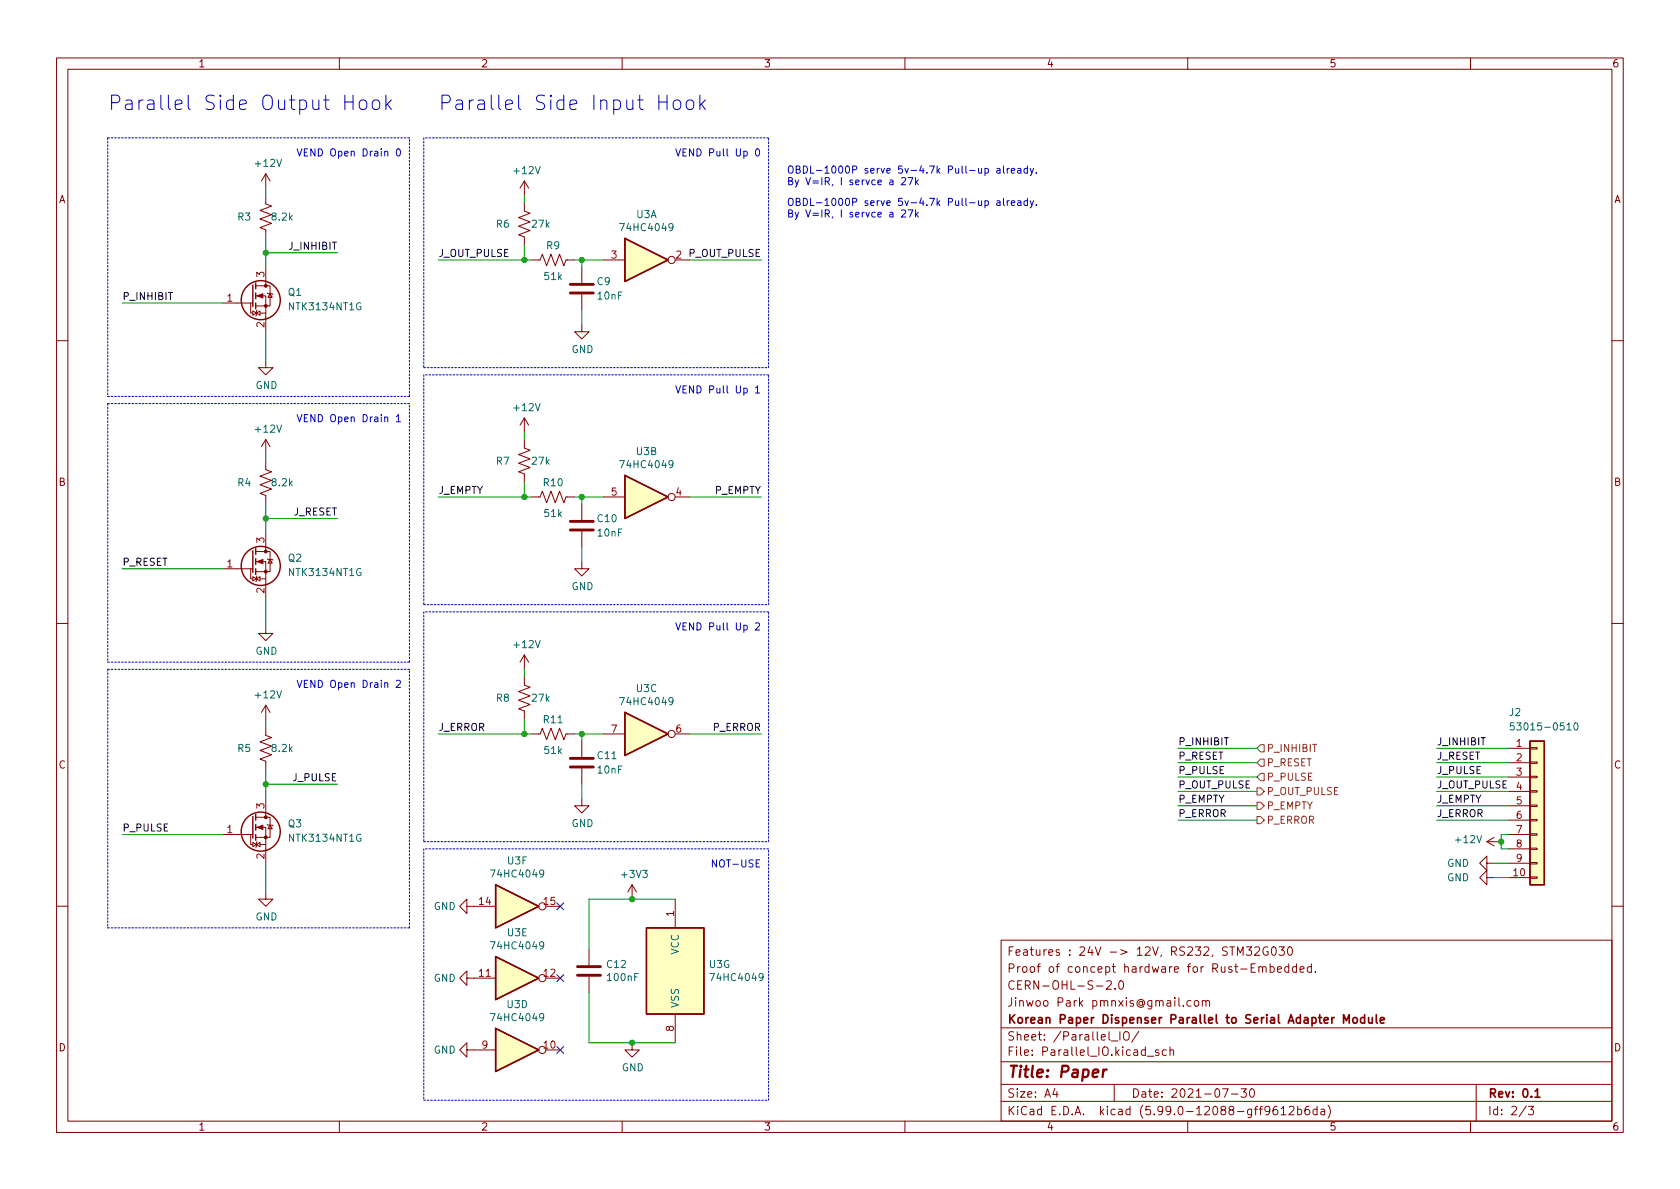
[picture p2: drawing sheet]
<svg xmlns="http://www.w3.org/2000/svg" width="297mm" height="210mm" viewBox="0 0 297 210" stroke-linecap="round" stroke-linejoin="round" font-family="sans-serif">
<g fill="none" stroke="#840000" stroke-width=".18">
<path d="M10 10.2h277v190.1h-277zM12 12.2h273v186.1h-273zM60 10.2v2M110 10.2v2M160 10.2v2M210 10.2v2M260 10.2v2M47 34.5v1.6l1 .3-2 .8 2 .8-2 .7 2 .8-2 .8 1 .3v1.6M47 30.7v2.6M47 30.7l-.8 1.3M47 30.7l.8 1.3M92.7 35.8v1.5l1 .4-2 .8 2 .7-2 .8 2 .8-2 .7 1 .4v1.5"/>
<path d="M92.7 32v2.5M92.7 32l-.8 1.3M92.7 32l.8 1.3M39.4 53.6h5.3M44.3 53.6v1.8h.4M44.7 55l.6 .4-.6 .3zM45.2 52.3h1.8v6.4M45.2 50.5h2.6v3.6h-2.6M45.3 55.4l.7-.4v.7zM45.5 54.9l-.2 .1v.7l-.1 .2M46 55.4h1M47 47.2v3.3"/>
<path d="M47.2 51.8l.2 .1h.7l.2 .2M47.8 51.9l.3 .7h-.7zM94 46h1.5l.4-1 .7 2 .8-2 .8 2 .7-2 .8 2 .4-1h1.5M102.9 57.4v1.3h1.2l-1.2 1.2-1.3-1.2h1.3M102.9 47.2v2.8M102.9 52.1v2.8M106.7 46h3.8M119.4 46h2.5M10 60.2h2M47 63.7v1.3h1.3l-1.3 1.3-1.3-1.3h1.3M47 77.7v2.6M47 77.7l-.8 1.3"/>
<path d="M47 77.7l.8 1.3M92.7 77.7v1.5l1 .4-2 .8 2 .7-2 .8 2 .8-2 .7 1 .4v1.5M92.7 73.9l-.8 1.3M92.7 73.9v2.5M92.7 73.9l.8 1.3M285 60.2h2M45.2 99.3h1.8v6.4M45.2 97.5h2.6v3.6h-2.6M47 81.5v1.6l1 .3-2 .8 2 .8-2 .7 2 .8-2 .7 1 .4v1.5M47 94.2v3.3M47.2 98.8l.2 .1h.7l.2 .2M47.8 98.9l.3 .7h-.7z"/>
<path d="M94 87.9h1.5l.4-1 .7 2 .8-2 .8 2 .7-2 .8 2 .4-1h1.5M102.9 99.3v1.3h1.2l-1.2 1.2-1.3-1.2h1.3M102.9 89.1v2.8M102.9 94v2.8M106.7 87.9h3.8M119.4 87.9h2.5M10 110.2h2M39.4 100.6h5.3M44.3 100.6v1.8h.4M44.7 102l.6 .4-.6 .3zM45.3 102.4l.7-.4v.7zM45.5 101.8l-.2 .2v.7l-.1 .2"/>
<path d="M46 102.4h1M47 110.7v1.3h1.3l-1.3 1.3-1.3-1.3h1.3M92.7 119.6v1.6l1 .3-2 .8 2 .8-2 .7 2 .8-2 .7 1 .4v1.5M92.7 115.8v2.6M92.7 115.8l-.8 1.3M92.7 115.8l.8 1.3M285 110.2h2M47 128.5v1.5l1 .4-2 .8 2 .7-2 .8 2 .8-2 .7 1 .4v1.5M47 124.7v2.5M47 124.7l-.8 1.3M47 124.7l.8 1.3M94 129.8h1.5l.4-1 .7 2 .8-2 .8 2 .7-2 .8 2 .4-1h1.5"/>
<path d="M102.9 131.1v2.8M102.9 135.9v2.8M106.7 129.8h3.8M119.4 129.8h2.5M266.7 132.3h3.8M266.7 134.9h3.8M266.7 137.4h3.8M266.7 139.9h3.8M270.5 139.8h1.3v.3h-1.3zM270.5 137.3h1.3v.2h-1.3zM270.5 134.7h1.3v.3h-1.3zM270.5 132.2h1.3v.3h-1.3z"/>
<path d="M39.4 147.6h5.3M44.3 147.6v1.7h.4M44.7 149l.6 .3-.6 .4zM45.2 146.3h1.8v6.3M45.2 144.5h2.6v3.6h-2.6M45.3 149.3l.7-.3v.7zM45.5 148.8l-.2 .2v.7l-.1 .2M46 149.3h1M47 157.7v1.3h1.3l-1.3 1.3-1.3-1.3h1.3M47 141.2v3.3M47.2 145.8l.2 .1h.7l.2 .1M47.8 145.9l.3 .7h-.7z"/>
<path d="M102.9 141.2v1.3h1.2l-1.2 1.3-1.3-1.3h1.3M111.8 156.5l-.8 1.2M111.8 156.5v2.5M111.8 156.5l.7 1.2M119.4 159v5.1M262.9 155.2v-1.3l-1.3 1.3 1.3 1.3v-1.3h1.3M262.9 152.6v-1.2l-1.3 1.2 1.3 1.3v-1.3h1.3M262.9 148.8l1.3 .8M262.9 148.8h2.5M264.2 148.1l-1.3 .7M266.7 147.6h3.8M266.7 155.2h3.8"/>
<path d="M266.7 142.5h3.8M266.7 145h3.8M266.7 150.1h3.8M266.7 152.6h3.8M270.5 155.1h1.3v.2h-1.3zM270.5 152.5h1.3v.3h-1.3zM270.5 150h1.3v.2h-1.3zM270.5 147.4h1.3v.3h-1.3zM270.5 144.9h1.3v.3h-1.3zM270.5 142.4h1.3v.2h-1.3zM10 160.2h2M82.5 173v-1.3l-1.2 1.3 1.2 1.2v-1.2h5.1"/>
<path d="M82.5 160.3v-1.3l-1.2 1.3 1.2 1.2v-1.2h5.1M96.5 173h2.6M96.5 160.3h2.6M104.1 167.9v2.8M104.1 172.7v2.8M119.4 179.3v5.1M177 166.3h108v32h-108zM195.6 173.6l.6-.2 .2 .2 .1 .3-.9 1h.9M197.1 174.8v.1M197.9 173.6l.2-.2a.81 .81 0 0 1 .6 .7 .81 .81 0 0 1-.3 .8h-.1a.81 .81 0 0 1-.4-1.3zM209.2 177.8v.1M210.6 177l-.5-.1-.2 .3v.4l.1 .3h.6"/>
<path d="M211.3 177l.3-.1 .3 .3v.4l-.3 .3h-.3l-.2-.3v-.4zM212.6 177.1l.2-.2 .3 .1 .1 .9M212.6 176.9v1M213.2 177.1l.2-.2 .4 .1 .1 .9M218.8 168.9v-1.5l.5 1.1 .5-1.1v1.5M220.4 167.4h.9l-.5 .6 .4 .1v.7l-.2 .1h-.4l-.2-.1M221.9 167.6l.5-.2 .2 .2 .1 .3-.9 1h.9M222.6 171.1l.2-.2 .3 .1 .1 .9M222.6 170.9v1M223.2 171.1l.2-.2 .4 .1 .1 .9M224.1 167.5a.74 .74 0 0 0-.9 .5 .74 .74 0 0 0 .6 .9l.4-.1v-.5h-.3M224.6 171l.4-.1 .3 .3v.4l-.2 .3h-.5"/>
<path d="M224.6 170.4v1.5M224.9 167.6l.2-.2a.81 .81 0 0 1 .6 .7 .81 .81 0 0 1-.3 .8h-.1a.81 .81 0 0 1-.4-1.3zM225.9 171.4l.7-.1-.1-.3-.4-.1-.2 .2v.8h.6M226.1 167.4h1l-.5 .6 .4 .1v.7l-.2 .1h-.4l-.3-.1M227.8 167.6l.2-.2a.81 .81 0 0 1 .6 .7 .81 .81 0 0 1-.3 .8h-.2a.81 .81 0 0 1-.3-1.3zM227.9 171l-.5-.1-.3 .3v.4l.2 .3h.6M227.9 170.4v1.5M229.2 171l-.4-.1-.3 .3v.4l.1 .3h.6M229.2 170.4v1.5M229.9 171.4l.7-.1-.1-.3-.4-.1-.2 .2v.8h.6M231.9 171l-.5-.1-.3 .3v.4l.2 .3h.6M231.9 170.4v1.5"/>
<path d="M232.6 171.8v.1M285 160.2h2M60 198.3v2M82.5 185.7v-1.3l-1.2 1.3 1.2 1.2v-1.2h5.1M96.5 185.7h2.6M110 198.3v2M111.8 184.4v1.3h1.2l-1.2 1.2-1.3-1.2h1.3M160 198.3v2M177 194.8h108M177 191.8h108M177 187.8h108M177 181.8h108"/>
<path d="M186.5 192.5l-.4 1h1M186.9 193v1M196.5 184.1h1.1M197 191.8v3M198 182.4v1.5M198.7 182.6a.5 .5 0 0 1 .6-.2 .5 .5 0 0 1 .3 .5v.5a.5 .5 0 0 1-.5 .6 .5 .5 0 0 1-.5-.6zM201.4 182.4l-1.3 1.9M202.9 186.8h1.1M204.9 185.7l-.4-.1-.2 .2 .1 .3 .5 .1v.4h-.6M206.2 185.7l-.4-.1-.3 .3v.4l.1 .3h.6M206.9 185.8l.2-.2 .3 .1 .1 .9M206.9 185.1v1.5"/>
<path d="M210 198.3v2M216.1 192.5h1l-.6 1.5M217.7 193.5h1.2M219.4 192.5h1l-.5 .6 .4 .1v.7l-.2 .1h-.5l-.2-.1M221.1 192.7l.2-.2a.81 .81 0 0 1 .6 .7 .81 .81 0 0 1-.3 .8h-.2a.81 .81 0 0 1-.3-1.3zM224.5 196.3l-.3 .3-.4-.1-.2-.2 .2-.6 .4-.1 .2 .2a.99 .99 0 0 1-.3 1.3h-.3M225.8 195.6a.59 .59 0 0 0-.7 .7v.5l.1 .3h.4l.3-.1v-.5l-.1-.2-.4-.1-.3 .3M226.5 196.1l.4-.5v1.5M226.5 197.1h.9M227.9 195.8l.6-.2 .2 .2 .1 .3-.9 1h.9M229.4 196.2l.5-.1 .2 .3v.4l-.1 .3h-.6M229.4 195.6v1.5"/>
<path d="M231.4 195.6a.59 .59 0 0 0-.7 .7v.5l.2 .3h.4l.2-.1 .1-.5-.2-.2-.4-.1-.3 .3M232.9 196.2l-.5-.1-.3 .3v.4l.2 .3h.6M232.9 195.6v1.5M233.6 196.2h.5l.1 .9M234.2 196.5l-.5 .1a.29 .29 0 0 0-.2 .2 .29 .29 0 0 0 .2 .3h.5M234.8 195.4a1.72 1.72 0 0 1 0 2.3M260 198.3v2M261 191.8v6.5M269.9 195.6l-1.3 1.9M270.2 195.6h1l-.6 .6 .5 .1v.7l-.2 .1h-.5l-.2-.1"/>
<circle cx="118.7" cy="46" r=".63"/>
<circle cx="118.7" cy="87.9" r=".63"/>
<circle cx="118.7" cy="129.8" r=".63"/>
<circle cx="95.9" cy="160.3" r=".63"/>
<circle cx="95.9" cy="173" r=".63"/>
<circle cx="95.9" cy="185.7" r=".63"/>
</g>
<path d="M241.3 179.4v1.5M242 179.9l.1 1h.3l.2-.1M242.6 179.9v1M243.3 179.4v1.3l.3 .2M237.6 180.9v-1.5l.5 1.1 .5-1.1v1.5M239.3 180l.4-.1 .3 .3v.4l-.3 .3h-.4l-.1-.3v-.4zM241.3 180l-.5-.1-.2 .3v.4l.1 .3h.6M244.1 180.4l.7-.1-.1-.3-.4-.1-.2 .2v.8h.6M271.4 193l.4-.5v1.5M271.4 194h.9" fill="none" stroke="#840000" stroke-width=".3"/>
<path d="M195.1 189.1l-.2 1.4M195.7 189.1l-.4 .1-.2 .3" fill="none" stroke="#840000" stroke-width=".4"/>
<g fill="#840000" stroke="#840000" stroke-width=".18">
<path d="M45.5 99.3l1-.4v.8z"/>
<path d="M45.5 146.3l1-.4v.8z"/>
<path d="M45.5 52.3l1-.4v.8z"/>
<circle cx="47" cy="101.1" r=".25"/>
<circle cx="47" cy="97.5" r=".25"/>
<circle cx="47" cy="148.1" r=".25"/>
<circle cx="47" cy="144.5" r=".25"/>
<circle cx="47" cy="54.1" r=".25"/>
<circle cx="47" cy="50.5" r=".25"/>
</g>
<g fill="none" stroke="#840000" stroke-width=".25">
<path d="M44.7 50.4v3.8M45.2 50v1M45.2 51.8v1M45.2 53.6v1M110.5 42.2l7.6 3.8-7.6 3.8zM44.7 97.4v3.8M45.2 97v1M45.2 98.8v1M110.5 84.1l7.6 3.8-7.6 3.8zM45.2 100.6v1M110.5 126l7.6 3.8-7.6 3.8zM270.5 131.1h2.5v25.4h-2.5z"/>
<path d="M44.7 144.4v3.8M45.2 144v1M45.2 145.8v1M45.2 147.6v1M87.6 156.5l7.6 3.8-7.6 3.8zM87.6 169.2l7.6 3.8-7.6 3.8zM114.3 164.1h10.2v15.2h-10.2zM87.6 181.9l7.6 3.8-7.6 3.8z"/>
<circle cx="46.1" cy="53.1" r="3.5"/>
<circle cx="46.1" cy="100.1" r="3.5"/>
<circle cx="46.1" cy="147.1" r="3.5"/>
</g>
<g fill="#ffffc2" stroke="#ffffc2" stroke-width=".18">
<path d="M87.6 169.2l7.6 3.8-7.6 3.8z"/>
<path d="M87.6 156.5l7.6 3.8-7.6 3.8z"/>
<path d="M114.3 164.1h10.2v15.2h-10.2z"/>
<path d="M110.5 84.1l7.6 3.8-7.6 3.8z"/>
<path d="M110.5 126l7.6 3.8-7.6 3.8z"/>
<path d="M270.5 131.1h2.5v25.4h-2.5z"/>
<path d="M87.6 181.9l7.6 3.8-7.6 3.8z"/>
<path d="M110.5 42.2l7.6 3.8-7.6 3.8z"/>
</g>
<path d="M100.8 51.8h4.1M100.8 50.3h4.1M100.8 93.7h4.1M100.8 92.2h4.1M100.8 135.6h4.1M100.8 134.1h4.1M102.1 172.5h4.1M102.1 170.9h4.1" fill="none" stroke="#840000" stroke-width=".51"/>
<path d="M267.7 127.8h-.6l-.1 .6 .2-.1 .4 .1 .1 .1v.5l-.2 .1-.5-.1M278.5 127.9l.1-.1a.68 .68 0 0 1 .4 .7 .68 .68 0 0 1-.4 .6 .85 .85 0 0 1-.1-1.2z" fill="none" stroke="#006464" stroke-width=".18"/>
<path d="M222.2 139.3h.7l.6 .6-.6 .7h-.7zM222.9 131.7h.6v1.3h-.6l-.7-.7zM222.9 136.8h.6v1.2h-.6l-.7-.6zM222.9 134.2h.6v1.3h-.6l-.7-.6zM222.2 144.4h.7l.6 .6-.6 .7h-.7zM222.2 141.9h.7l.6 .6-.6 .6h-.7z" fill="none" stroke="#725600" stroke-width=".18"/>
<g fill="none" stroke="#0000c2" stroke-width=".18">
<path d="M61 18h1.4M62.4 16.8v2.6M63.8 17.8a.69 .69 0 0 1 1 .4v.7a.69 .69 0 0 1-.6 .5 .69 .69 0 0 1-.7-.5v-.7zM65.9 17.9a.69 .69 0 0 1 .7-.2 .69 .69 0 0 1 .5 .5v.7a.69 .69 0 0 1-.6 .5 .69 .69 0 0 1-.7-.5v-.7zM68.2 16.8v2.6M68.5 18.4l.7 1M69.2 17.7l-1 .9M116.5 18h1.4M117.9 16.8v2.6M119.3 17.8a.69 .69 0 0 1 1.1 .4v.7a.69 .69 0 0 1-.7 .5 .69 .69 0 0 1-.7-.5v-.7zM121.6 17.8a.69 .69 0 0 1 1.1 .4v.7a.69 .69 0 0 1-.7 .5 .69 .69 0 0 1-.7-.5v-.7zM123.8 16.8v2.6"/>
<path d="M124 18.4l.7 1M124.7 17.7l-.9 .9M52.5 26.3l.5 1.3 .4-1.3M53.8 26.9h.4M54.4 26.3h-.6v1.3h.6M119.5 26.3l.4 1.3 .4-1.3M120.8 26.9h.4M121.4 26.3h-.6v1.3h.6M159.4 37.2l.5-.1 .2 .4-.8 .9h.8M159.4 31.5l.5-.1 .2 .4-.8 .9h.8M160.5 37.1h.9l-.5 1.3M160.5 31.4h.9l-.5 1.3"/>
<path d="M161.9 31.4v1.3M161.9 37.1v1.3M162 37.9l.4 .5M162 32.2l.4 .5M162.4 37.5l-.5 .5M162.4 31.8l-.5 .5M174.2 35.6l.3-.1 .3 .2-.2 .6h-.4M174.2 29.8h.3l.3 .2-.2 .6h-.4M174.2 29.8v1.2M174.2 35.5v1.3M176.3 35.6h.5v.7M176.3 29.8h.5v.8"/>
<path d="M176.8 35.8l-.4 .1-.2 .1 .2 .3h.4M176.8 30.1h-.4l-.2 .2 .2 .3h.4M177.4 35.1v1.1l.2 .1M177.4 29.4v1l.2 .2M178.1 29.8v.8M178.1 35.5v.8M178.5 35.5l-.4 .2M178.5 29.8l-.4 .2M178.8 35.9l.6-.1v-.2l-.4-.1-.2 .2 .1 .6h.5M178.8 30.2l.6-.1v-.3h-.4l-.2 .2 .1 .6h.5M180 35.6h.4l.1 .7M180 29.8h.4l.1 .8"/>
<path d="M180.5 35.8l-.4 .1-.2 .1 .2 .3h.4M180.5 30.1h-.4l-.2 .2 .2 .3h.4M181.7 35.6l-.4-.1-.2 .2 .1 .6h.5M181.7 29.8h-.4l-.2 .2 .1 .6h.5M181.7 29.4v1.2M181.7 35.1v1.2M182.1 35.5l.3 .8M182.1 29.8l.3 .8M182.7 35.5l-.4 1.1-.2 .2M182.7 29.8l-.4 1.1-.2 .1M183.2 36.2v.1M183.2 30.5v.1"/>
<path d="M52.5 73.3l.5 1.3 .4-1.3M53.8 73.9h.4M54.4 73.3h-.6v1.3h.6M119.5 68.2l.4 1.3 .4-1.3M120.8 68.8h.4M121.4 68.2h-.6v1.3h.6M119.5 110.1l.4 1.3 .4-1.3M120.8 110.7h.4M121.4 110.1h-.6v1.3h.6M52.5 120.3l.5 1.3 .4-1.3M53.8 120.9h.4M54.4 120.3h-.6v1.3h.6"/>
<path d="M126.7 152v1.3l-.7-1.3v1.3"/>
</g>
<g fill="none" stroke="#0000c2" stroke-width=".18" stroke-dasharray=".3 .3">
<path d="M19 24.4v45.7M72.4 24.4h-53.4M74.9 24.4v40.6M135.9 24.4h-61M19 71.4v45.7M19 70.1h53.4M72.4 71.4h-53.4M72.4 70.1v-45.7M74.9 65h61M74.9 66.3v40.6M135.9 65v-40.6M135.9 66.3h-61"/>
<path d="M19 117.1h53.4M19 118.4v45.7M72.4 117.1v-45.7M72.4 118.4h-53.4M74.9 108.2v40.6M74.9 106.9h61M135.9 108.2h-61M135.9 106.9v-40.6M74.9 150.1v44.5M74.9 148.8h61M135.9 148.8v-40.6M135.9 150.1h-61"/>
<path d="M19 164.1h53.4M72.4 164.1v-45.7M74.9 194.6h61M135.9 194.6v-44.5"/>
</g>
<g fill="none" stroke="#009600" stroke-width=".18">
<path d="M47 33.3v1.2M92.7 34.5v1.3M21.6 53.6h17.8M47 42.2v5M47 58.7v5M47 44.7h12.7M77.5 46h16.5M92.7 43.4v2.6M101.6 46h5.1M102.9 46v1.2M102.9 54.9v2.5M121.9 46h12.7"/>
<path d="M92.7 76.4v1.3M47 80.3v1.2M47 89.1v5.1M47 91.7h12.7M77.5 87.9h16.5M92.7 85.3v2.6M101.6 87.9h5.1M102.9 87.9v1.2M102.9 96.8v2.5M121.9 87.9h12.7M21.6 100.6h17.8M47 105.7v5"/>
<path d="M92.7 118.4v1.2M47 127.2v1.3M47 136.1v5.1M47 138.7h12.7M77.5 129.8h16.5M92.7 127.2v2.6M101.6 129.8h5.1M102.9 129.8v1.3M102.9 138.7v2.5M121.9 129.8h12.7M208.3 134.9h13.9M208.3 132.3h13.9"/>
<path d="M208.3 139.9h13.9M208.3 137.4h13.9M254 134.9h12.7M254 132.3h12.7M254 139.9h12.7M254 137.4h12.7M21.6 147.6h17.8M47 152.6v5.1M119.4 159h-15.3v8.9M208.3 142.5h13.9M208.3 145h13.9M254 142.5h12.7"/>
<path d="M254 145h12.7M264.2 152.6h2.5M264.2 155.2h2.5M266.7 147.6h-1.3v2.5h1.3M104.1 175.5v8.9h15.3"/>
</g>
<path d="M98.5 159.7l1.2 1.2M99.7 159.7l-1.2 1.2M98.5 172.4l1.2 1.2M99.7 172.4l-1.2 1.2M98.5 185.1l1.2 1.2M99.7 185.1l-1.2 1.2" fill="none" stroke="#000084" stroke-width=".18"/>
<g fill="#009600" stroke="#009600" stroke-width=".18">
<circle cx="102.9" cy="46" r=".46"/>
<circle cx="102.9" cy="87.9" r=".46"/>
<circle cx="47" cy="91.7" r=".46"/>
<circle cx="47" cy="138.7" r=".46"/>
<circle cx="102.9" cy="129.8" r=".46"/>
<circle cx="111.8" cy="159" r=".46"/>
<circle cx="111.8" cy="184.4" r=".46"/>
<circle cx="47" cy="44.7" r=".46"/>
<circle cx="92.7" cy="46" r=".46"/>
<circle cx="92.7" cy="87.9" r=".46"/>
<circle cx="92.7" cy="129.8" r=".46"/>
<circle cx="265.4" cy="148.8" r=".46"/>
</g>
<g font-size="3.5" fill="#0000c2">
<text x="19" y="19.5">Parallel Side Output Hook</text>
<text x="77.5" y="19.5">Parallel Side Input Hook</text>
</g>
<text font-size="2.8" fill="#840000" x="178" y="190.6">Title: Paper</text>
<g font-size="2.1" fill="#840000">
<text x="178" y="169">Features : 24V -&gt; 12V, RS232, STM32G030</text>
<text x="178" y="172">Proof of concept hardware for Rust-Embedded.</text>
<text x="178" y="175">CERN-OHL-S-2.0</text>
<text x="178" y="178">Jinwoo Park pmnxis@gmail.com</text>
<text x="178" y="184">Sheet: /Parallel_IO/</text>
<text x="178" y="181">Korean Paper Dispenser Parallel to Serial Adapter Module</text>
<text x="178" y="186.7">File: Parallel_IO.kicad_sch</text>
<text x="178" y="197.2">KiCad E.D.A. kicad (5.99.0-12088-gff9612b6da)</text>
<text x="178" y="194.1">Size: A4</text>
<text x="200" y="194.1">Date: 2021-07-30</text>
<text x="263" y="194.1">Rev: 0.1</text>
<text x="263" y="197.2">Id: 2/3</text>
</g>
<g font-size="1.8" fill="#840000">
<text x="35" y="11.9">1</text>
<text x="85" y="11.9">2</text>
<text x="135" y="11.9">3</text>
<text x="185" y="11.9">4</text>
<text x="235" y="11.9">5</text>
<text x="285" y="11.9">6</text>
<text x="10.3" y="35.9">A</text>
<text x="285.3" y="35.9">A</text>
<text x="10.3" y="85.9">B</text>
<text x="285.3" y="85.9">B</text>
<text x="10.3" y="135.9">C</text>
<text x="285.3" y="135.9">C</text>
<text x="10.3" y="185.9">D</text>
<text x="285.3" y="185.9">D</text>
<text x="35" y="199.9">1</text>
<text x="85" y="199.9">2</text>
<text x="135" y="199.9">3</text>
<text x="185" y="199.9">4</text>
<text x="235" y="199.9">5</text>
<text x="285" y="199.9">6</text>
</g>
<g font-size="1.8" fill="#006464">
<text x="45.3" y="29.5">+12V</text>
<text x="91" y="30.8">+12V</text>
<text x="42" y="39">R3</text>
<text x="48.2" y="39">8.2k</text>
<text x="87.8" y="40.3">R6</text>
<text x="94.1" y="40.3">27k</text>
<text x="110.1" y="40.9">74HC4049</text>
<text x="112.5" y="38.6">U3A</text>
<text x="96.7" y="44.1">R9</text>
<text x="51" y="52.3">Q1</text>
<text x="96.3" y="49.5">51k</text>
<text x="105.6" y="50.4">C9</text>
<text x="105.8" y="53">10nF</text>
<text x="51.3" y="54.9">NTK3134NT1G</text>
<text x="101" y="62.4">GND</text>
<text x="45.2" y="68.8">GND</text>
<text x="45.3" y="76.5">+12V</text>
<text x="91" y="72.7">+12V</text>
<text x="87.8" y="82.2">R7</text>
<text x="94.1" y="82.2">27k</text>
<text x="110.1" y="82.8">74HC4049</text>
<text x="112.5" y="80.5">U3B</text>
<text x="42" y="86">R4</text>
<text x="48.2" y="86">8.2k</text>
<text x="96.2" y="86">R10</text>
<text x="96.3" y="91.4">51k</text>
<text x="105.7" y="92.3">C10</text>
<text x="105.8" y="94.9">10nF</text>
<text x="51" y="99.3">Q2</text>
<text x="51.3" y="101.8">NTK3134NT1G</text>
<text x="101" y="104.3">GND</text>
<text x="45.2" y="115.8">GND</text>
<text x="91" y="114.6">+12V</text>
<text x="45.3" y="123.5">+12V</text>
<text x="87.8" y="124.1">R8</text>
<text x="94.1" y="124.1">27k</text>
<text x="110.1" y="124.7">74HC4049</text>
<text x="112.5" y="122.4">U3C</text>
<text x="96.2" y="127.9">R11</text>
<text x="266.9" y="126.6">J2</text>
<text x="268.3" y="129.2">53015-0510</text>
<text x="42" y="133">R5</text>
<text x="48.2" y="133">8.2k</text>
<text x="96.3" y="133.3">51k</text>
<text x="105.7" y="134.2">C11</text>
<text x="105.8" y="136.8">10nF</text>
<text x="51" y="146.3">Q3</text>
<text x="51.3" y="148.8">NTK3134NT1G</text>
<text x="101" y="146.2">GND</text>
<text x="257.5" y="149.1">+12V</text>
<text x="87.2" y="155.2">74HC4049</text>
<text x="89.8" y="152.9">U3F</text>
<text x="110.1" y="155.2">+3V3</text>
<text x="255.8" y="155.8">GND</text>
<text x="255.8" y="153.3">GND</text>
<text x="76.7" y="160.9">GND</text>
<text x="45.2" y="162.8">GND</text>
<text x="87.2" y="167.9">74HC4049</text>
<text x="89.7" y="165.6">U3E</text>
<text x="76.7" y="173.6">GND</text>
<text x="107.4" y="171.2">C12</text>
<text x="107.5" y="173.5">100nF</text>
<text x="120" y="168.8" transform="rotate(-90 120 168.8)">VCC</text>
<text x="125.4" y="171.2">U3G</text>
<text x="126" y="173.5">74HC4049</text>
<text x="89.7" y="178.3">U3D</text>
<text x="120" y="178.3" transform="rotate(-90 120 178.3)">VSS</text>
<text x="87.2" y="180.6">74HC4049</text>
<text x="76.7" y="186.3">GND</text>
<text x="109.9" y="189.4">GND</text>
</g>
<g font-size="1.8" fill="#0000c2">
<text x="54.7" y="27.6">VEND Open Drain 0</text>
<text x="121.6" y="27.6">VEND Pull Up 0</text>
<text x="139.1" y="30.7">OBDL-1000P serve 5v-4.7k Pull-up already.</text>
<text x="139.1" y="32.7">By V=IR, I servce a 27k</text>
<text x="139.1" y="36.4">OBDL-1000P serve 5v-4.7k Pull-up already.</text>
<text x="139.1" y="38.4">By V=IR, I servce a 27k</text>
<text x="121.6" y="69.6">VEND Pull Up 1</text>
<text x="54.7" y="74.6">VEND Open Drain 1</text>
<text x="121.6" y="111.5">VEND Pull Up 2</text>
<text x="54.7" y="121.6">VEND Open Drain 2</text>
<text x="126.7" y="153.4">NOT-USE</text>
</g>
<g font-size="1.8" fill="#0f0f0f">
<text x="51.3" y="44.2">J_INHIBIT</text>
<text x="77.5" y="45.4">J_OUT_PULSE</text>
<text x="121.8" y="45.4">P_OUT_PULSE</text>
<text x="21.6" y="53">P_INHIBIT</text>
<text x="77.5" y="87.3">J_EMPTY</text>
<text x="126.4" y="87.3">P_EMPTY</text>
<text x="51.8" y="91.1">J_RESET</text>
<text x="21.6" y="100">P_RESET</text>
<text x="77.5" y="129.2">J_ERROR</text>
<text x="126.1" y="129.2">P_ERROR</text>
<text x="208.3" y="131.8">P_INHIBIT</text>
<text x="254" y="131.8">J_INHIBIT</text>
<text x="208.3" y="134.3">P_RESET</text>
<text x="208.3" y="136.9">P_PULSE</text>
<text x="254" y="134.3">J_RESET</text>
<text x="254" y="136.9">J_PULSE</text>
<text x="51.8" y="138.1">J_PULSE</text>
<text x="208.3" y="139.4">P_OUT_PULSE</text>
<text x="208.3" y="141.9">P_EMPTY</text>
<text x="254" y="141.9">J_EMPTY</text>
<text x="254" y="139.4">J_OUT_PULSE</text>
<text x="21.6" y="147">P_PULSE</text>
<text x="208.3" y="144.5">P_ERROR</text>
<text x="254" y="144.5">J_ERROR</text>
</g>
<g font-size="1.8" fill="#a90000">
<text x="108.1" y="45.7">3</text>
<text x="119.5" y="45.7">2</text>
<text x="40.1" y="53.3">1</text>
<text x="46.7" y="49" transform="rotate(-90 46.7 49)">3</text>
<text x="46.7" y="57.9" transform="rotate(-90 46.7 57.9)">2</text>
<text x="108.1" y="87.6">5</text>
<text x="119.5" y="87.6">4</text>
<text x="46.7" y="96" transform="rotate(-90 46.7 96)">3</text>
<text x="40.1" y="100.3">1</text>
<text x="46.7" y="104.9" transform="rotate(-90 46.7 104.9)">2</text>
<text x="108.1" y="129.5">7</text>
<text x="119.5" y="129.5">6</text>
<text x="268.1" y="132.1">1</text>
<text x="268.1" y="134.6">2</text>
<text x="268.1" y="137.2">3</text>
<text x="46.7" y="143" transform="rotate(-90 46.7 143)">3</text>
<text x="268.1" y="139.7">4</text>
<text x="268.1" y="142.2">5</text>
<text x="40.1" y="147.3">1</text>
<text x="268.1" y="144.8">6</text>
<text x="268.1" y="147.3">7</text>
<text x="268.1" y="149.9">8</text>
<text x="46.7" y="151.9" transform="rotate(-90 46.7 151.9)">2</text>
<text x="267.6" y="154.9">10</text>
<text x="268.1" y="152.4">9</text>
<text x="84.7" y="160">14</text>
<text x="96.2" y="160">15</text>
<text x="119.1" y="162" transform="rotate(-90 119.1 162)">1</text>
<text x="84.7" y="172.7">11</text>
<text x="96.2" y="172.7">12</text>
<text x="85.2" y="185.4">9</text>
<text x="96.2" y="185.4">10</text>
<text x="119.1" y="182.4" transform="rotate(-90 119.1 182.4)">8</text>
</g>
<g font-size="1.8" fill="#725600">
<text x="223.9" y="133">P_INHIBIT</text>
<text x="223.9" y="135.5">P_RESET</text>
<text x="223.9" y="143.1">P_EMPTY</text>
<text x="223.9" y="140.6">P_OUT_PULSE</text>
<text x="223.9" y="138">P_PULSE</text>
<text x="223.9" y="145.7">P_ERROR</text>
</g>
</svg>
